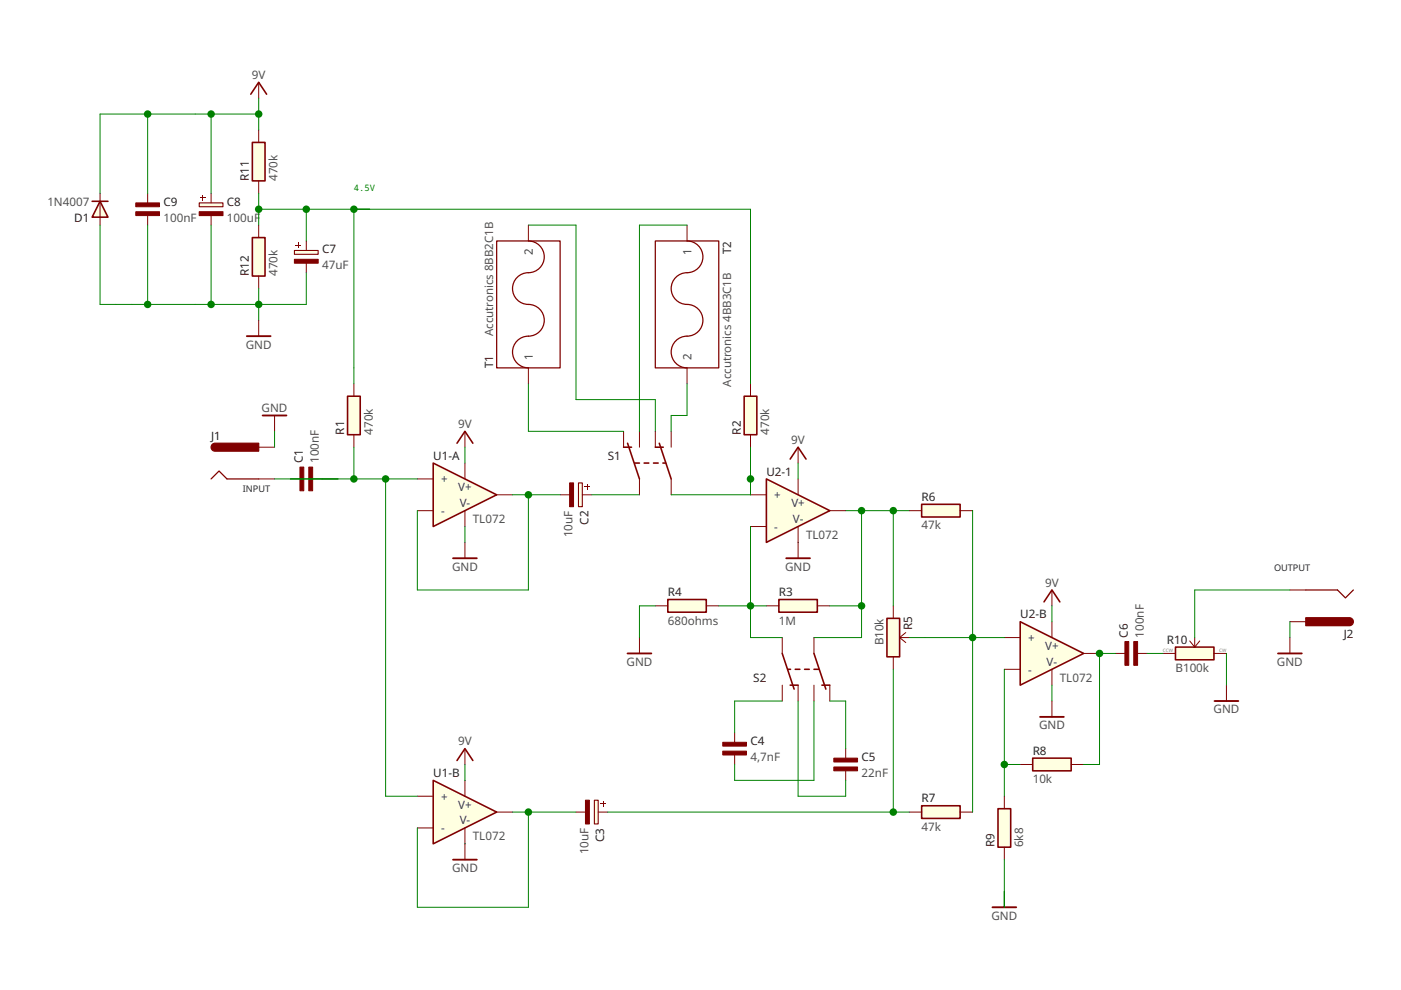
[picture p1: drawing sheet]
<svg xmlns="http://www.w3.org/2000/svg" width="297mm" height="210mm" viewBox="0 0 297 210" stroke-linecap="round" stroke-linejoin="round" font-family="sans-serif">
<path d="M167.5 97.3l1.7-2.5 1.7 2.5" fill="none" stroke="#800000" stroke-width=".34"/>
<path d="M169.2 94.8v3.4M260 145.3v3.3M98.6 178.9v3.4" fill="none" stroke="#800000" stroke-width=".21"/>
<path d="M257.5 148.6h5.1M96.1 182.3h5" fill="none" stroke="#800000" stroke-width=".4"/>
<path d="M126 169.7h.8v5h-.8z" fill-rule="evenodd" fill="#ffffe1" stroke="#800000" stroke-width=".23"/>
<path d="M124.1 169.7h.9v5h-.9z" fill-rule="evenodd" fill="#800000" stroke="#800000" stroke-width=".23"/>
<g fill="#800000">
<path d="M127.8 169.9h.2v1.1h-.2z" fill-rule="evenodd"/>
<path d="M127.3 170.4h1.2v.1h-1.2z" fill-rule="evenodd"/>
</g>
<path d="M122.1 172.2h2M126.8 172.2h2" fill="none" stroke="#800000" stroke-width=".21"/>
<path d="M195.4 170.8h8.2v2.7h-8.2z" fill-rule="evenodd" fill="#ffffe1" stroke="#800000" stroke-width=".34"/>
<path d="M192.8 172.2h2.6M203.6 172.2h2.6" fill="none" stroke="#800000" stroke-width=".21"/>
<g fill="#ffffe1" stroke="#800000" stroke-width=".34">
<path d="M21.2 42.7l1.7 3.3h-3.4z"/>
<path d="M19.5 42.7h3.4z"/>
</g>
<path d="M21.2 41v6.7M61.6 101.5h2M66.3 101.5h2M98.6 115v3.4M165.8 135.2v3.3M172.6 135.2v3.3M165.8 145.3v3.3M169.2 145.3v3.3M172.6 145.3v3.3M175.9 145.3v3.3" fill="none" stroke="#800000" stroke-width=".21"/>
<path d="M165.8 138.5l2.6 7.6M172.6 138.5l2.5 7.6M167 141.9h.6M167.5 145.3h1.7M168.6 141.9h1M170.6 141.9h1M172.6 141.9h1M174.3 145.3h1.6" fill="none" stroke="#800000" stroke-width=".34"/>
<g fill="#800000" stroke="#800000" stroke-width=".21">
<path d="M63.6 99h.8v5.1h-.8z" fill-rule="evenodd"/>
<path d="M65.5 99h.8v5.1h-.8z" fill-rule="evenodd"/>
</g>
<path d="M96.1 118.4h5" fill="none" stroke="#800000" stroke-width=".4"/>
<path d="M122.7 102.4h.8v5h-.8z" fill-rule="evenodd" fill="#ffffe1" stroke="#800000" stroke-width=".23"/>
<path d="M120.8 102.4h.8v5h-.8z" fill-rule="evenodd" fill="#800000" stroke="#800000" stroke-width=".23"/>
<g fill="#800000">
<path d="M124.5 102.6h.1v1.2h-.1z" fill-rule="evenodd"/>
<path d="M124 103.1h1.1v.2h-1.1z" fill-rule="evenodd"/>
</g>
<path d="M54.8 17.5v3.3M31.3 41v2M31.3 45.7v2M112 47.7v3.4M112 78v3.4M58.2 88.1v3.4M118.8 104.9h2M123.5 104.9h2" fill="none" stroke="#800000" stroke-width=".21"/>
<g fill="#800000" stroke="#800000" stroke-width=".21">
<path d="M28.8 43h5v.8h-5z" fill-rule="evenodd"/>
<path d="M28.8 44.9h5v.8h-5z" fill-rule="evenodd"/>
</g>
<path d="M53.2 20l1.6-2.5 1.7 2.5" fill="none" stroke="#800000" stroke-width=".34"/>
<path d="M105.3 51.1h13.5v26.9h-13.5zM112 51.1a3.4 3.4 0 0 1 3.4 3.4 3.4 3.4 0 0 1-3.4 3.3 3.4 3.4 0 0 0-3.3 3.4 3.4 3.4 0 0 0 3.3 3.3 3.4 3.4 0 0 1 3.4 3.4 3.4 3.4 0 0 1-3.4 3.4 3.4 3.4 0 0 0-3.3 3.3 3.4 3.4 0 0 0 3.3 3.4" fill="none" stroke="#800000" stroke-width=".26"/>
<path d="M55.7 88.1h5" fill="none" stroke="#800000" stroke-width=".4"/>
<path d="M211.6 171.5h2.7v8.1h-2.7z" fill-rule="evenodd" fill="#ffffe1" stroke="#800000" stroke-width=".34"/>
<path d="M212.9 168.8v2.7M212.9 179.6v2.7" fill="none" stroke="#800000" stroke-width=".21"/>
<path d="M53.5 50.4h2.7v8.1h-2.7z" fill-rule="evenodd" fill="#ffffe1" stroke="#800000" stroke-width=".34"/>
<path d="M54.8 47.7v2.7M54.8 58.5v2.7" fill="none" stroke="#800000" stroke-width=".21"/>
<path d="M42.2 43h5.1v.8h-5.1z" fill-rule="evenodd" fill="#ffffe1" stroke="#800000" stroke-width=".23"/>
<path d="M42.2 44.9h5.1v.8h-5.1z" fill-rule="evenodd" fill="#800000" stroke="#800000" stroke-width=".23"/>
<g fill="#800000">
<path d="M42.4 41.9h1.2v.1h-1.2z" fill-rule="evenodd"/>
<path d="M42.9 41.3h.2v1.2h-.2z" fill-rule="evenodd"/>
</g>
<path d="M44.8 41v2M44.8 45.7v2M135.6 135.2v3.3" fill="none" stroke="#800000" stroke-width=".21"/>
<path d="M133.1 138.5h5" fill="none" stroke="#800000" stroke-width=".4"/>
<path d="M188 131.1h2.7v8.2h-2.7z" fill-rule="evenodd" fill="#ffffe1" stroke="#800000" stroke-width=".34"/>
<path d="M145.7 47.7v3.4M145.7 78v3.4M189.4 128.5v2.6M189.4 139.3v2.6M190.7 135.2h2.1M192 134.1l-1.3 1.1 1.3 1" fill="none" stroke="#800000" stroke-width=".21"/>
<path d="M138.9 51.1h13.5v26.9h-13.5zM145.7 51.1a3.4 3.4 0 0 1 3.3 3.4 3.4 3.4 0 0 1-3.3 3.3 3.4 3.4 0 0 0-3.4 3.4 3.4 3.4 0 0 0 3.4 3.3 3.4 3.4 0 0 1 3.3 3.4 3.4 3.4 0 0 1-3.3 3.4 3.4 3.4 0 0 0-3.4 3.3 3.4 3.4 0 0 0 3.4 3.4" fill="none" stroke="#800000" stroke-width=".26"/>
<path d="M219 160.7h8.1v2.7h-8.1z" fill-rule="evenodd" fill="#ffffe1" stroke="#800000" stroke-width=".34"/>
<path d="M223 125.1v3.4M236.5 138.5h2M241.2 138.5h2M216.3 162.1h2.7M227.1 162.1h2.7" fill="none" stroke="#800000" stroke-width=".21"/>
<path d="M221.3 127.6l1.7-2.5 1.7 2.5" fill="none" stroke="#800000" stroke-width=".34"/>
<g fill="#800000" stroke="#800000" stroke-width=".21">
<path d="M238.5 136h.8v5.1h-.8z" fill-rule="evenodd"/>
<path d="M240.4 136h.8v5.1h-.8z" fill-rule="evenodd"/>
</g>
<path d="M165.1 127.1h8.2v2.7h-8.2z" fill-rule="evenodd" fill="#ffffe1" stroke="#800000" stroke-width=".34"/>
<path d="M54.8 67.9v3.4M98.6 91.5v3.3M169.2 115v3.4M162.5 128.5h2.6M173.3 128.5h2.6" fill="none" stroke="#800000" stroke-width=".21"/>
<path d="M52.3 71.3h5.1M166.7 118.4h5" fill="none" stroke="#800000" stroke-width=".4"/>
<path d="M96.9 94l1.7-2.5 1.7 2.5" fill="none" stroke="#800000" stroke-width=".34"/>
<path d="M216.3 131.8l13.5 6.7-13.5 6.8z" fill="#ffffe1" stroke="#800000" stroke-width=".34"/>
<path d="M212.9 135.2h3.4M223 131.8v3.4M229.8 138.5h3.3M212.9 141.9h3.4M223 141.9v3.4" fill="none" stroke="#800000" stroke-width=".21"/>
<path d="M249.2 137.2h8.2v2.7h-8.2z" fill-rule="evenodd" fill="#ffffe1" stroke="#800000" stroke-width=".34"/>
<path d="M246.6 138.5h2.6M252.2 135.9l1.1 1.3 1.1-1.3M253.3 135.2v2M257.4 138.5h2.6" fill="none" stroke="#800000" stroke-width=".21"/>
<path d="M141.6 127.1h8.1v2.7h-8.1z" fill-rule="evenodd" fill="#ffffe1" stroke="#800000" stroke-width=".34"/>
<path d="M132.2 91.5v3.3M135.6 91.5v3.3M138.9 91.5v3.3M142.3 91.5v3.3M135.6 101.5v3.4M142.3 101.5v3.4M138.9 128.5h2.7M149.7 128.5h2.7M273.5 135.2v3.3M155.8 155.4v2M155.8 160.1v2" fill="none" stroke="#800000" stroke-width=".21"/>
<path d="M132.2 94.8h1.7M133.1 94l2.5 7.5M134.6 98.2h1M136.6 98.2h1M138.6 98.2h.9M138.9 94.8h1.7M139.8 94l2.5 7.5M140.5 98.2h.6" fill="none" stroke="#800000" stroke-width=".34"/>
<g fill="#800000" stroke="#800000" stroke-width=".21">
<path d="M153.2 157.4h5.1v.8h-5.1z" fill-rule="evenodd"/>
<path d="M153.2 159.3h5.1v.8h-5.1z" fill-rule="evenodd"/>
</g>
<path d="M271 138.5h5" fill="none" stroke="#800000" stroke-width=".4"/>
<path d="M53.5 30.2h2.7v8.2h-2.7z" fill-rule="evenodd" fill="#ffffe1" stroke="#800000" stroke-width=".34"/>
<path d="M54.8 27.5v2.7M54.8 38.4v2.6M223 148.6v3.4" fill="none" stroke="#800000" stroke-width=".21"/>
<path d="M220.5 152h5.1" fill="none" stroke="#800000" stroke-width=".4"/>
<path d="M162.5 101.5l13.4 6.8-13.4 6.7z" fill="#ffffe1" stroke="#800000" stroke-width=".34"/>
<path d="M54.8 94.8h3.4M54.8 101.5h3.4M159.1 104.9h3.4M159.1 111.6h3.4M169.2 101.5v3.4M169.2 111.6v3.4M175.9 108.3h3.4" fill="none" stroke="#800000" stroke-width=".21"/>
<path d="M45 94.2l.6-.2h9.2v1.7h-9.2a.84 .84 0 0 1-.8-.6 .84 .84 0 0 1 .2-.9z" fill-rule="evenodd" fill="#800000" stroke="#800000" stroke-width=".26"/>
<path d="M44.8 101.5l1.6-1.6 1.7 1.6h6.7" fill="none" stroke="#800000" stroke-width=".26"/>
<path d="M73.7 84h2.7v8.2h-2.7z" fill-rule="evenodd" fill="#ffffe1" stroke="#800000" stroke-width=".34"/>
<path d="M75 81.4v2.6M75 92.2v2.6" fill="none" stroke="#800000" stroke-width=".21"/>
<path d="M91.8 165.5l13.5 6.7-13.5 6.7z" fill="#ffffe1" stroke="#800000" stroke-width=".34"/>
<path d="M98.6 158.7v3.4M179.3 158.7v2M88.5 168.8h3.3M88.5 175.5h3.3M98.6 165.5v3.3M98.6 175.5v3.4M105.3 172.2h3.4M179.3 163.4v2.1" fill="none" stroke="#800000" stroke-width=".21"/>
<path d="M96.9 161.2l1.7-2.5 1.7 2.5" fill="none" stroke="#800000" stroke-width=".34"/>
<g fill="#800000" stroke="#800000" stroke-width=".21">
<path d="M176.8 160.7h5v.9h-5z" fill-rule="evenodd"/>
<path d="M176.8 162.6h5v.8h-5z" fill-rule="evenodd"/>
</g>
<path d="M157.8 84h2.7v8.2h-2.7z" fill-rule="evenodd" fill="#ffffe1" stroke="#800000" stroke-width=".34"/>
<path d="M159.1 81.4v2.6M159.1 92.2v2.6M212.9 189v3.4" fill="none" stroke="#800000" stroke-width=".21"/>
<path d="M210.4 192.4h5.1" fill="none" stroke="#800000" stroke-width=".4"/>
<path d="M91.8 98.2l13.5 6.7-13.5 6.7z" fill="#ffffe1" stroke="#800000" stroke-width=".34"/>
<path d="M98.6 98.2v3.3M88.5 101.5h3.3M88.5 108.3h3.3M98.6 108.3v3.3M105.3 104.9h3.4" fill="none" stroke="#800000" stroke-width=".21"/>
<path d="M195.4 106.9h8.2v2.7h-8.2z" fill-rule="evenodd" fill="#ffffe1" stroke="#800000" stroke-width=".34"/>
<path d="M192.8 108.3h2.6M203.6 108.3h2.6M273.5 125.1h3.3M273.5 131.8h3.3" fill="none" stroke="#800000" stroke-width=".21"/>
<path d="M276.8 131h9.3a.84 .84 0 0 1 .8 .8 .84 .84 0 0 1-.8 .9h-9.3z" fill-rule="evenodd" fill="#800000" stroke="#800000" stroke-width=".26"/>
<path d="M276.8 125.1h6.8l1.7 1.7 1.6-1.7" fill="none" stroke="#800000" stroke-width=".26"/>
<path d="M62.4 53.1h5.1v.8h-5.1z" fill-rule="evenodd" fill="#ffffe1" stroke="#800000" stroke-width=".23"/>
<path d="M62.4 55h5.1v.8h-5.1z" fill-rule="evenodd" fill="#800000" stroke="#800000" stroke-width=".23"/>
<g fill="#800000">
<path d="M62.6 51.9h1.2v.2h-1.2z" fill-rule="evenodd"/>
<path d="M63.1 51.4h.2v1.2h-.2z" fill-rule="evenodd"/>
</g>
<path d="M64.9 51.1v2M64.9 55.8v2" fill="none" stroke="#800000" stroke-width=".21"/>
<g fill="none" stroke="#008000" stroke-width=".21">
<path d="M31.3 24.2v16.8M44.8 24.2v16.8M54.8 20.8v6.7M54.8 24.2h-33.6v16.8M21.2 47.7v16.8h43.7v-6.7M31.3 47.7v16.8M44.8 47.7v16.8M54.8 44.4h104.3v37M54.8 41v6.7M64.9 44.4v6.7M75 44.4v37M112 47.7h10.1v37h16.8v6.8"/>
<path d="M145.7 47.7h-10.1v43.8M54.8 61.2v6.7M58.2 91.5v3.3M75 94.8v6.7M98.6 94.8v3.4M112 81.4v10.1h20.2M145.7 81.4v6.7h-3.4v3.4M159.1 94.8v10.1h-16.8M169.2 98.2v3.3M58.2 101.5h30.3M81.8 101.5v67.3h6.7M98.6 111.6v3.4"/>
<path d="M108.7 104.9h10.1M112 104.9v20.2h-23.5v-16.8M125.5 104.9h10.1M159.1 111.6v23.6h6.7M169.2 115h.1M179.3 108.3h13.5M182.7 108.3v26.9h-10.1M189.4 108.3v20.2M206.2 108.3v63.9M138.9 128.5h-3.3v6.7M152.4 128.5h10.1M175.9 128.5h6.8"/>
<path d="M192.8 135.2h20.1M223 128.5v3.3M236.5 138.5h-3.4v23.6h-3.3M243.2 138.5h3.4M260 138.5v6.8M273.5 125.1h-20.2v10.1M273.5 131.8v3.4M165.8 148.6h-10v6.8M169.2 148.6v20.2h10.1v-3.3M172.6 148.6v16.9h-16.8v-3.4M175.9 148.6h3.4v10.1M189.4 141.9v30.3"/>
<path d="M212.9 141.9v26.9M223 145.3v3.3M98.6 162.1v3.4M98.6 178.9h.1M108.7 172.2h13.4M112 172.2v20.2h-23.5v-16.9M128.8 172.2h64M212.9 162.1h3.4M212.9 182.3v10.1"/>
</g>
<g fill="#008000">
<circle cx="182.7" cy="108.3" r=".79"/>
<circle cx="189.4" cy="108.3" r=".79"/>
<circle cx="182.7" cy="128.5" r=".79"/>
<circle cx="159.1" cy="128.5" r=".79"/>
<circle cx="75" cy="101.5" r=".79"/>
<circle cx="81.8" cy="101.5" r=".79"/>
<circle cx="212.9" cy="162.1" r=".79"/>
<circle cx="189.4" cy="172.2" r=".79"/>
<circle cx="64.9" cy="44.4" r=".79"/>
<circle cx="75" cy="44.4" r=".79"/>
<circle cx="54.8" cy="44.4" r=".79"/>
<circle cx="112" cy="104.9" r=".79"/>
<circle cx="31.3" cy="24.2" r=".79"/>
<circle cx="54.8" cy="24.2" r=".79"/>
<circle cx="44.8" cy="24.2" r=".79"/>
<circle cx="233.1" cy="138.5" r=".79"/>
<circle cx="206.2" cy="135.2" r=".79"/>
<circle cx="159.1" cy="101.5" r=".79"/>
<circle cx="112" cy="172.2" r=".79"/>
<circle cx="54.8" cy="64.5" r=".79"/>
<circle cx="31.3" cy="64.5" r=".79"/>
<circle cx="44.8" cy="64.5" r=".79"/>
</g>
<g font-size="2.5" fill="#505050">
<text x="53.4" y="16.7">9V</text>
<text x="58.8" y="38.4" transform="rotate(-90 58.8 38.4)">470k</text>
<text x="10" y="43.6">1N4007</text>
<text x="34.7" y="47">100nF</text>
<text x="48.1" y="47">100uF</text>
<text x="58.8" y="58.5" transform="rotate(-90 58.8 58.5)">470k</text>
<text x="68.3" y="57.1">47uF</text>
<text x="52.1" y="73.9">GND</text>
<text x="55.5" y="87.4">GND</text>
<text x="79" y="92.2" transform="rotate(-90 79 92.2)">470k</text>
<text x="97.1" y="90.7">9V</text>
<text x="163.1" y="92.2" transform="rotate(-90 163.1 92.2)">470k</text>
<text x="167.8" y="94.1">9V</text>
<text x="67.6" y="98.2" transform="rotate(-90 67.6 98.2)">100nF</text>
<text x="100.3" y="110.9">TL072</text>
<text x="121.4" y="113.9" transform="rotate(-90 121.4 113.9)">10uF</text>
<text x="195.4" y="112.3">47k</text>
<text x="170.9" y="114.3">TL072</text>
<text x="95.8" y="121">GND</text>
<text x="166.5" y="121">GND</text>
<text x="221.6" y="124.4">9V</text>
<text x="141.6" y="132.4">680ohms</text>
<text x="165.1" y="132.4">1M</text>
<text x="187.3" y="136.8" transform="rotate(-90 187.3 136.8)">B10k</text>
<text x="242.5" y="135.2" transform="rotate(-90 242.5 135.2)">100nF</text>
<text x="132.8" y="141.2">GND</text>
<text x="249.2" y="142.5">B100k</text>
<text x="270.7" y="141.2">GND</text>
<text x="224.7" y="144.5">TL072</text>
<text x="220.3" y="154.6">GND</text>
<text x="257.3" y="151.3">GND</text>
<text x="97.1" y="158">9V</text>
<text x="159.1" y="161.4">4,7nF</text>
<text x="182.7" y="164.7">22nF</text>
<text x="219" y="166.1">10k</text>
<text x="100.3" y="178.2">TL072</text>
<text x="195.4" y="176.2">47k</text>
<text x="216.9" y="179.6" transform="rotate(-90 216.9 179.6)">6k8</text>
<text x="95.8" y="184.9">GND</text>
<text x="124.8" y="181.2" transform="rotate(-90 124.8 181.2)">10uF</text>
<text x="210.2" y="195">GND</text>
</g>
<g font-size="2.5" fill="#202020">
<text x="52.8" y="38.4" transform="rotate(-90 52.8 38.4)">R11</text>
<text x="15.8" y="47">D1</text>
<text x="34.7" y="43.6">C9</text>
<text x="48.1" y="43.6">C8</text>
<text x="68.3" y="53.7">C7</text>
<text x="52.8" y="58.5" transform="rotate(-90 52.8 58.5)">R12</text>
<text x="73" y="92.2" transform="rotate(-90 73 92.2)">R1</text>
<text x="157.1" y="92.2" transform="rotate(-90 157.1 92.2)">R2</text>
<text x="64.2" y="98.2" transform="rotate(-90 64.2 98.2)">C1</text>
<text x="91.8" y="97.5">U1-A</text>
<text x="128.8" y="97.5">S1</text>
<text x="162.5" y="100.8">U2-1</text>
<text x="195.4" y="106.2">R6</text>
<text x="124.8" y="111.2" transform="rotate(-90 124.8 111.2)">C2</text>
<text x="141.6" y="126.4">R4</text>
<text x="165.1" y="126.4">R3</text>
<text x="216.3" y="131.1">U2-B</text>
<text x="193.4" y="133.6" transform="rotate(-90 193.4 133.6)">R5</text>
<text x="239.1" y="135.2" transform="rotate(-90 239.1 135.2)">C6</text>
<text x="247.4" y="136.5">R10</text>
<text x="159.7" y="144.5">S2</text>
<text x="159.1" y="158">C4</text>
<text x="182.7" y="161.4">C5</text>
<text x="219" y="160">R8</text>
<text x="91.8" y="164.7">U1-B</text>
<text x="195.4" y="170.1">R7</text>
<text x="128.1" y="178.5" transform="rotate(-90 128.1 178.5)">C3</text>
<text x="210.9" y="179.6" transform="rotate(-90 210.9 179.6)">R9</text>
</g>
<g font-size="2.4" fill="#202020">
<text x="155" y="53.8" transform="rotate(-90 155 53.8)">T2</text>
<text x="104.6" y="78" transform="rotate(-90 104.6 78)">T1</text>
<text x="44.8" y="93.3">J1</text>
<text x="284.9" y="135.3">J2</text>
</g>
<g font-size="2.4" fill="#404040">
<text x="113" y="54.2" transform="rotate(-90 113 54.2)">2</text>
<text x="146.6" y="54.2" transform="rotate(-90 146.6 54.2)">1</text>
<text x="113" y="76.3" transform="rotate(-90 113 76.3)">1</text>
<text x="146.6" y="76.3" transform="rotate(-90 146.6 76.3)">2</text>
<text x="93.5" y="102.5">+</text>
<text x="97.2" y="104.2">V+</text>
<text x="97.5" y="107.5">V-</text>
<text x="164.2" y="105.9">+</text>
<text x="167.8" y="107.5">V+</text>
<text x="93.5" y="109.2">-</text>
<text x="164.2" y="112.6">-</text>
<text x="168.1" y="110.9">V-</text>
<text x="218" y="136.1">+</text>
<text x="221.6" y="137.8">V+</text>
<text x="218" y="142.9">-</text>
<text x="221.9" y="141.2">V-</text>
<text x="93.5" y="169.8">+</text>
<text x="97.2" y="171.4">V+</text>
<text x="93.5" y="176.5">-</text>
<text x="97.5" y="174.8">V-</text>
</g>
<g font-size="2.4" fill="#505050">
<text x="104.5" y="71.3" transform="rotate(-90 104.5 71.3)">Accutronics 8BB2C1B</text>
<text x="155" y="82" transform="rotate(-90 155 82)">Accutronics 4BB3C1B</text>
</g>
<text font-size="1.9" fill="#008000" x="75" y="40.5">4.5V</text>
<g font-size="1.9" fill="#000080">
<text x="51.5" y="104.3">INPUT</text>
<text x="270.1" y="121.2">OUTPUT</text>
</g>
<g font-size="1" fill="#808080">
<text x="246.6" y="138.3">CCW</text>
<text x="258.5" y="138.3">CW</text>
</g>
</svg>
